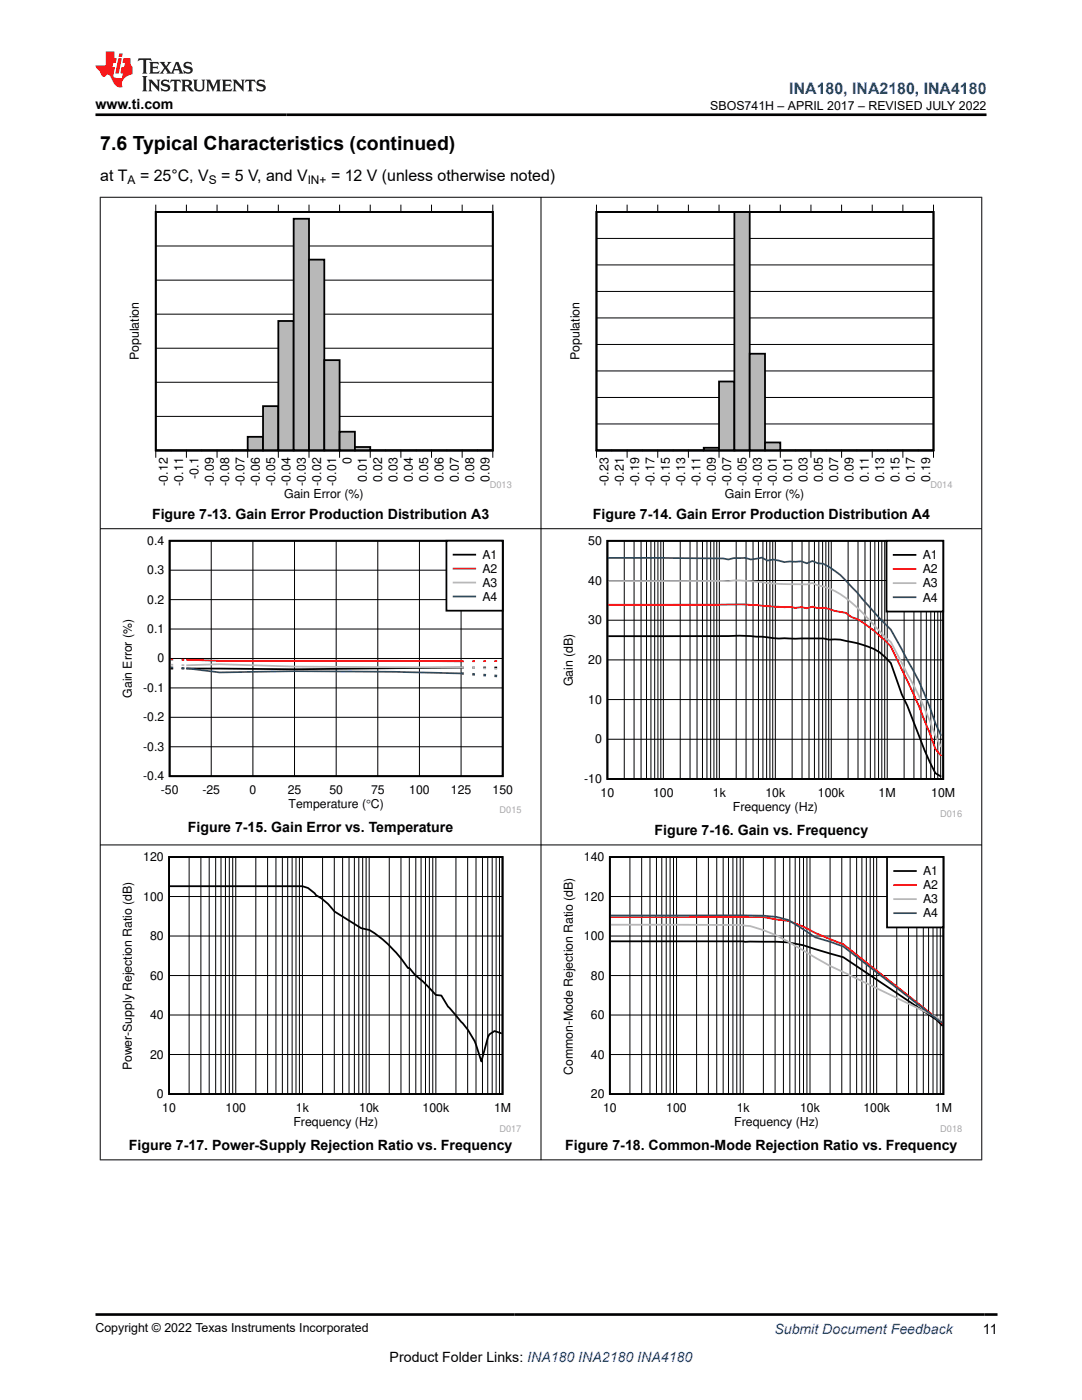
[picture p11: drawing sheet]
<svg xmlns="http://www.w3.org/2000/svg" width="216mm" height="279mm" viewBox="0 0 216 279" stroke-linecap="round" stroke-linejoin="round" font-family="sans-serif">
<path d="M31.1 42.3h67.2v47.6h-67.2zM31.1 89.9h3zM34.1 89.9h3.1zM37.2 89.9h3.1zM40.3 89.9h3zM43.3 89.9h3.1zM46.4 89.9h3z" fill="none" stroke="#000" stroke-width=".36"/>
<g fill="none" stroke="#000" stroke-width=".2">
<path d="M31.1 40.8v1.5h67.2v-1.5M31.1 55.9h67.2M31.1 49.1h67.2M37.2 40.8v1.5M43.3 40.8v1.5M49.4 40.8v1.5M55.5 40.8v1.5M61.7 40.8v1.5M67.8 40.8v1.5M73.9 40.8v1.5M80 40.8v1.5M86.1 40.8v1.5"/>
<path d="M92.2 40.8v1.5M31.1 76.3h67.2M31.1 69.5h67.2M31.1 62.7h67.2M31.1 91.4v-1.5h67.2v1.5M31.1 83.1h67.2M37.2 89.9v1.5M43.3 89.9v1.5M49.4 89.9v1.5M55.5 89.9v1.5M61.7 89.9v1.5M67.8 89.9v1.5"/>
<path d="M73.9 89.9v1.5M80 89.9v1.5M86.1 89.9v1.5M92.2 89.9v1.5"/>
</g>
<path d="M31.1 89.9h18.3" fill="none" stroke="#b8b8b8" stroke-width=".2"/>
<path d="M49.4 87.2h3.1v2.7h-3.1z" fill-rule="evenodd" fill="#b8b8b8"/>
<path d="M49.4 87.2h3.1v2.7h-3.1z" fill="none" stroke="#000" stroke-width=".36"/>
<path d="M52.5 81.1h3.1v8.8h-3.1z" fill-rule="evenodd" fill="#b8b8b8"/>
<path d="M52.5 81.1h3v8.8h-3z" fill="none" stroke="#000" stroke-width=".36"/>
<path d="M55.5 64.1h3.1v25.8h-3.1z" fill-rule="evenodd" fill="#b8b8b8"/>
<path d="M55.5 64.1h3.1v25.8h-3.1z" fill="none" stroke="#000" stroke-width=".36"/>
<path d="M58.6 43.7h3.1v46.2h-3.1z" fill-rule="evenodd" fill="#b8b8b8"/>
<path d="M58.6 43.7h3.1v46.2h-3.1z" fill="none" stroke="#000" stroke-width=".36"/>
<path d="M61.7 51.8h3v38.1h-3z" fill-rule="evenodd" fill="#b8b8b8"/>
<path d="M61.7 51.8h3v38.1h-3z" fill="none" stroke="#000" stroke-width=".36"/>
<path d="M64.7 71.9h3.1v18h-3.1z" fill-rule="evenodd" fill="#b8b8b8"/>
<path d="M64.7 71.9h3.1v18h-3.1z" fill="none" stroke="#000" stroke-width=".36"/>
<path d="M67.8 86.2h3v3.7h-3z" fill-rule="evenodd" fill="#b8b8b8"/>
<path d="M67.8 86.2h3v3.7h-3z" fill="none" stroke="#000" stroke-width=".36"/>
<path d="M70.8 89.2h3.1v.7h-3.1z" fill-rule="evenodd" fill="#b8b8b8"/>
<path d="M31.1 42.3h67.2v47.6h-67.2zM70.8 89.2h3.1v.7h-3.1zM73.9 89.9h3zM76.9 89.9h3.1zM80 89.9h3zM83 89.9h3.1zM86.1 89.9h3.1zM89.2 89.9h3zM92.2 89.9h3.1zM95.3 89.9h3z" fill="none" stroke="#000" stroke-width=".36"/>
<path d="M73.9 89.9h24.4" fill="none" stroke="#b8b8b8" stroke-width=".2"/>
<path d="M113.8 40.8h76.3v59.1h-76.3z" fill-rule="evenodd" fill="#fff"/>
<path d="M119 42.3h67.3v47.6h-67.3zM119 89.9h3.1zM122.1 89.9h3zM125.1 89.9h3.1zM128.2 89.9h3zM131.2 89.9h3.1zM134.3 89.9h3.1zM137.4 89.9h3z" fill="none" stroke="#000" stroke-width=".36"/>
<g fill="none" stroke="#000" stroke-width=".2">
<path d="M119 40.8v1.5h67.3v-1.5M119 58.2h67.3M119 52.9h67.3M119 47.6h67.3M125.1 40.8v1.5M131.2 40.8v1.5M137.4 40.8v1.5M143.5 40.8v1.5M149.6 40.8v1.5M155.7 40.8v1.5M161.8 40.8v1.5M167.9 40.8v1.5"/>
<path d="M174 40.8v1.5M180.2 40.8v1.5M119 79.3h67.3M119 74h67.3M119 68.7h67.3M119 63.5h67.3M119 91.4v-1.5h67.3v1.5M119 84.6h67.3M125.1 89.9v1.5M131.2 89.9v1.5M137.4 89.9v1.5M143.5 89.9v1.5"/>
<path d="M149.6 89.9v1.5M155.7 89.9v1.5M161.8 89.9v1.5M167.9 89.9v1.5M174 89.9v1.5M180.2 89.9v1.5"/>
</g>
<path d="M119 89.9h21.4" fill="none" stroke="#b8b8b8" stroke-width=".2"/>
<path d="M140.4 89.4h3.1v.5h-3.1z" fill-rule="evenodd" fill="#b8b8b8"/>
<path d="M140.4 89.4h3.1v.5h-3.1z" fill="none" stroke="#000" stroke-width=".36"/>
<path d="M143.5 76.1h3v13.8h-3z" fill-rule="evenodd" fill="#b8b8b8"/>
<path d="M143.5 76.1h3v13.8h-3z" fill="none" stroke="#000" stroke-width=".36"/>
<path d="M146.5 42.3h3.1v47.6h-3.1z" fill-rule="evenodd" fill="#b8b8b8"/>
<path d="M146.5 42.3h3.1v47.6h-3.1z" fill="none" stroke="#000" stroke-width=".36"/>
<path d="M149.6 70.6h3.1v19.3h-3.1z" fill-rule="evenodd" fill="#b8b8b8"/>
<path d="M149.6 70.6h3v19.3h-3z" fill="none" stroke="#000" stroke-width=".36"/>
<path d="M152.6 88.3h3.1v1.6h-3.1z" fill-rule="evenodd" fill="#b8b8b8"/>
<path d="M119 42.3h67.3v47.6h-67.3zM152.6 88.3h3.1v1.6h-3.1zM155.7 89.9h3.1zM158.8 89.9h3zM161.8 89.9h3.1zM164.9 89.9h3zM167.9 89.9h3.1zM171 89.9h3zM174 89.9h3.1zM177.1 89.9h3.1zM180.2 89.9h3zM183.2 89.9h3.1z" fill="none" stroke="#000" stroke-width=".36"/>
<path d="M155.7 89.9h30.6" fill="none" stroke="#b8b8b8" stroke-width=".2"/>
<path d="M24 106.9h80v55.5h-80z" fill-rule="evenodd" fill="#fff"/>
<path d="M33.8 107.9h66.5v47h-66.5zM34 133.4h.6M36.2 133.4h.6M92.6 133.2h-.6a1610.8 1610.8 0 0 1-54.8 .2M94.2 133.2h.6M96.4 133.2h.6M98.6 133.2h.6" fill="none" stroke="#000" stroke-width=".35"/>
<g fill="none" stroke="#000" stroke-width=".2">
<path d="M33.8 119.7h66.5M33.8 113.8h66.5M42.1 107.9v47M50.5 107.9v47M58.8 107.9v47M67.1 107.9v47M75.4 107.9v47M83.7 107.9v47M92 107.9v47M33.8 137.3h66.5M33.8 131.4h66.5M33.8 125.5h66.5"/>
<path d="M33.8 149h66.5M33.8 143.2h66.5"/>
</g>
<path d="M34 131.6h.6M36.2 131.7h.6M37.2 131.7l6.6 .2 48.8 .1M94.2 132h.6M97 131.9l-.6 .1M98.6 131.9h.6" fill="none" stroke="#f00" stroke-width=".35"/>
<path d="M34 132.7h.6M36.2 132.7l.6 .1M37.2 132.8l6.6-.2 15 .4 33.8 .2M94.2 133.3h.6M96.4 133.4h.6M98.6 133.5h.6" fill="none" stroke="#b8b8b8" stroke-width=".35"/>
<path d="M34 133.2h.6M36.2 133.3h.6M37.2 133.4l6.6 .8 15-.3 19.9 .2 13.3 .3" fill="none" stroke="#295c75" stroke-width=".35"/>
<path d="M92 134.4h.6M94.2 134.6h.6M96.4 134.7l.6 .1M98.6 134.9h.6" fill="none" stroke="#295c75" stroke-width=".51"/>
<path d="M89.1 107.9h11.2v14h-11.2z" fill-rule="evenodd" fill="#fff"/>
<path d="M89.1 107.9h11.2v14h-11.2zM90.5 110.7h4.3" fill="none" stroke="#000" stroke-width=".35"/>
<path d="M90.5 113.5h4.3" fill="none" stroke="#f00" stroke-width=".35"/>
<path d="M90.5 116.3h4.3" fill="none" stroke="#b8b8b8" stroke-width=".35"/>
<path d="M90.5 119h4.3" fill="none" stroke="#295c75" stroke-width=".35"/>
<path d="M111.9 106.9h80.1v56.1h-80.1z" fill-rule="evenodd" fill="#fff"/>
<path d="M121.2 107.9h67v47.6h-67zM121.4 127l22.9-.1a63.2 63.2 0 0 1 11.1 .5h8.9l1.2 .3a10.6 10.6 0 0 1 4.4 .4l1.1 .3a11 11 0 0 1 6.7 3.9l2.2 6.3 1.2 2.3 1.1 3a78.5 78.5 0 0 0 4.4 10.4l1.2 .7" fill="none" stroke="#000" stroke-width=".36"/>
<g fill="none" stroke="#000" stroke-width=".2">
<path d="M121.2 115.9h67M124.6 107.9v47.6M126.5 107.9v47.6M127.9 107.9v47.6M129 107.9v47.6M129.9 107.9v47.6M130.6 107.9v47.6M131.3 107.9v47.6M131.9 107.9v47.6M132.4 107.9v47.6M135.7 107.9v47.6M137.7 107.9v47.6"/>
<path d="M139.1 107.9v47.6M140.2 107.9v47.6M141.1 107.9v47.6M141.8 107.9v47.6M142.5 107.9v47.6M143 107.9v47.6M143.5 107.9v47.6M146.9 107.9v47.6M148.9 107.9v47.6M150.3 107.9v47.6M151.3 107.9v47.6M152.2 107.9v47.6"/>
<path d="M153 107.9v47.6M153.6 107.9v47.6M154.2 107.9v47.6M154.7 107.9v47.6M158.1 107.9v47.6M160 107.9v47.6M161.4 107.9v47.6M162.5 107.9v47.6M163.4 107.9v47.6M164.1 107.9v47.6M164.8 107.9v47.6M165.4 107.9v47.6"/>
<path d="M165.9 107.9v47.6M169.2 107.9v47.6M171.2 107.9v47.6M172.6 107.9v47.6M173.7 107.9v47.6M174.6 107.9v47.6M175.3 107.9v47.6M176 107.9v47.6M176.5 107.9v47.6M177 107.9v47.6M180.4 107.9v47.6M182.4 107.9v47.6"/>
<path d="M183.8 107.9v47.6M184.8 107.9v47.6M185.7 107.9v47.6M186.5 107.9v47.6M187.1 107.9v47.6M187.7 107.9v47.6M121.2 139.6h67M121.2 131.7h67M121.2 123.8h67M121.2 147.5h67"/>
</g>
<path d="M121.4 120.7h22.9a99.6 99.6 0 0 1 12.2 .5l1.1-.1 1.1 .2 1.2-.1 1.1 .2 1.1-.3 1.1 .3 1.1-.1 2.3 .6 2.2 .4 1.1 .8a15.2 15.2 0 0 1 5.6 3.7l2.2 2.2 5.6 11.8 3.3 8.7 1.2 1.4" fill="none" stroke="#f00" stroke-width=".36"/>
<path d="M121.4 116h23.9a30.1 30.1 0 0 1 7.8 .4l7.9 .2 1.1-.2 1.1 .4a14.2 14.2 0 0 1 7.8 4.5l5.6 5.9 1.1 .9 3.4 6.4a70.6 70.6 0 0 1 5.5 12.4l1.2 2.2" fill="none" stroke="#b8b8b8" stroke-width=".36"/>
<path d="M121.4 111.4l22.9 .1 1 .2a9 9 0 0 1 4.5 0l2.2-.4 1.1 .6 1.2-.2 2.2 .5 3.4-.2 1.1 .4 1.1-.4 1.1 .4 1.1 .1a17.6 17.6 0 0 1 5.6 4.6l5.6 6.3 2.2 2.2 3.4 6.2a53.7 53.7 0 0 1 5.5 12.6l1.2 2.4" fill="none" stroke="#295c75" stroke-width=".36"/>
<path d="M176.9 107.9h11.3v14.1h-11.3z" fill-rule="evenodd" fill="#fff"/>
<path d="M176.9 107.9h11.3v14.1h-11.3zM178.3 110.7h4.4" fill="none" stroke="#000" stroke-width=".36"/>
<path d="M178.3 113.6h4.4" fill="none" stroke="#f00" stroke-width=".36"/>
<path d="M178.3 116.4h4.4" fill="none" stroke="#b8b8b8" stroke-width=".36"/>
<path d="M178.3 119.2h4.4" fill="none" stroke="#295c75" stroke-width=".36"/>
<path d="M24 170h80v55.9h-80z" fill-rule="evenodd" fill="#fff"/>
<path d="M33.7 171h66.6v47.3h-66.6zM33.9 176.9h24.8a4.1 4.1 0 0 1 4.3 1.7 10.6 10.6 0 0 1 3.8 3.3l5.3 3.3 1.3 .3a20.1 20.1 0 0 1 6.7 5.8l1.3 1.9h.3l1 1.3 1.6 1.3 2.7 2.8 1.1 .1a26.4 26.4 0 0 0 4.2 5.5 16 16 0 0 1 3.8 7.6l1.3-4.8 .3-.6 1-.6 1.4 .4" fill="none" stroke="#000" stroke-width=".36"/>
<g fill="none" stroke="#000" stroke-width=".2">
<path d="M33.7 178.9h66.6M37.7 171v47.3M40.1 171v47.3M41.7 171v47.3M43 171v47.3M44.1 171v47.3M45 171v47.3M45.8 171v47.3M46.4 171v47.3M47 171v47.3M51 171v47.3M53.4 171v47.3"/>
<path d="M55.1 171v47.3M56.3 171v47.3M57.4 171v47.3M58.3 171v47.3M59.1 171v47.3M59.7 171v47.3M60.3 171v47.3M64.4 171v47.3M66.7 171v47.3M68.4 171v47.3M69.6 171v47.3M70.7 171v47.3"/>
<path d="M71.6 171v47.3M72.4 171v47.3M73.1 171v47.3M73.7 171v47.3M77.7 171v47.3M80 171v47.3M81.7 171v47.3M83 171v47.3M84 171v47.3M84.9 171v47.3M85.7 171v47.3M86.4 171v47.3"/>
<path d="M87 171v47.3M91 171v47.3M93.3 171v47.3M95 171v47.3M96.3 171v47.3M97.3 171v47.3M98.2 171v47.3M99 171v47.3M99.7 171v47.3M33.7 194.7h66.6M33.7 186.8h66.6M33.7 210.5h66.6"/>
<path d="M33.7 202.6h66.6"/>
</g>
<path d="M111.9 170h80.1v55.9h-80.1z" fill-rule="evenodd" fill="#fff"/>
<path d="M121.7 171h66.5v47.3h-66.5zM121.9 187.9h27.8a42.7 42.7 0 0 1 10.6 .7l8 2.4 18.6 12.5 1.2 1.2" fill="none" stroke="#000" stroke-width=".36"/>
<g fill="none" stroke="#000" stroke-width=".2">
<path d="M121.7 178.9h66.6M125.7 171v47.4M128 171v47.4M129.7 171v47.4M131 171v47.4M132.1 171v47.4M132.9 171v47.4M133.7 171v47.4M134.4 171v47.4M135 171v47.4M139 171v47.4M141.4 171v47.4"/>
<path d="M143 171v47.4M144.3 171v47.4M145.4 171v47.4M146.2 171v47.4M147 171v47.4M147.7 171v47.4M148.3 171v47.4M152.3 171v47.4M154.7 171v47.4M156.3 171v47.4M157.6 171v47.4M158.7 171v47.4"/>
<path d="M159.6 171v47.4M160.3 171v47.4M161 171v47.4M161.6 171v47.4M165.6 171v47.4M168 171v47.4M169.6 171v47.4M170.9 171v47.4M172 171v47.4M172.9 171v47.4M173.6 171v47.4M174.3 171v47.4"/>
<path d="M174.9 171v47.4M178.9 171v47.4M181.3 171v47.4M182.9 171v47.4M184.2 171v47.4M185.3 171v47.4M186.2 171v47.4M187 171v47.4M187.6 171v47.4M121.7 194.7h66.6M121.7 186.8h66.6M121.7 210.5h66.6"/>
<path d="M121.7 202.6h66.6"/>
</g>
<path d="M121.9 183l26.7-.1 3.7 .1 5 .8 3 1.1 2.4 1.3 5.6 2.3 18.6 14.7 1.2 1.1" fill="none" stroke="#f00" stroke-width=".36"/>
<path d="M121.9 184.6h26.4l1.4 .2a34 34 0 0 1 10.6 4.9l5.3 3.1 21.3 10.2 1.2 1.1" fill="none" stroke="#b8b8b8" stroke-width=".36"/>
<path d="M121.9 182.7h26.7a28.2 28.2 0 0 1 8.7 .9l5.4 3.5 5.6 1.8 19.8 15.2" fill="none" stroke="#295c75" stroke-width=".36"/>
<path d="M177 171h11.2v14.1h-11.2z" fill-rule="evenodd" fill="#fff"/>
<path d="M177 171h11.2v14.1h-11.2zM178.4 173.8h4.3" fill="none" stroke="#000" stroke-width=".36"/>
<path d="M178.4 176.6h4.3" fill="none" stroke="#f00" stroke-width=".36"/>
<path d="M178.4 179.4h4.3" fill="none" stroke="#b8b8b8" stroke-width=".36"/>
<path d="M178.4 182.2h4.3" fill="none" stroke="#295c75" stroke-width=".36"/>
<path d="M19.9 39.4h176.1M20 39.3v192.2M107.9 39.3v192.2M195.9 39.3v192.2M19.9 105.5h176.1M19.9 168.6h176.1M19.9 231.5h176.1" fill="none" stroke="#000" stroke-width=".2"/>
<path d="M27.7 11.6l-.2 .6 .5-.2h.6v.1v2.2l-.2 .4h1l-.2-.4v-2.2v-.1h.5l.5 .2-.1-.6zM29.8 12.4l.2 .3v1.6l-.2 .4h1.9l.1-.6a1.08 1.08 0 0 1-1.3 .2v-.7h.6l.4 .2v-.7l-.4 .2h-.6v-.5l.2-.2a1 1 0 0 1 1 .3l-.1-.5zM31.8 12.4l1 1.1-1 1.2h.9l-.2-.2 .4-.8 .5 .8-.2 .2h1.6l-.2-.2 .1-.5h1l.1 .5-.1 .2h.9l-.2-.4-.8-1.9h-.5l-1 2.1-.8-1.1 .9-1h-.8l.2 .2-.5 .6-.3-.6 .1-.2zM35.2 12.8l.4 1h-.8zM36.8 12.5a.65 .65 0 0 0-.2 .7 .65 .65 0 0 0 .6 .5l.7 .1 .1 .3a.79 .79 0 0 1-.7 .4 .79 .79 0 0 1-.7-.5l.1 .7 .2-.1a.93 .93 0 0 0 1.1 0 .93 .93 0 0 0 .4-.9 1.46 1.46 0 0 0-1.2-.6l-.1-.3a1.09 1.09 0 0 1 1.2 .2l-.2-.6-.1 .1-.6-.2zM28.4 15.2l.2 .4v2.2l-.2 .4h1l-.2-.4v-2.2l.2-.4zM29.6 15.9l.2 .4v1.5l-.2 .4h.8l-.3-.4v-1.3l1.7 1.8v-2l.2-.4h-.8l.2 .2 .1 1.1-1.2-1.3zM32.3 16a.65 .65 0 0 0-.2 .8 .65 .65 0 0 0 .7 .4l.6 .2 .1 .2a.79 .79 0 0 1-.7 .4 .79 .79 0 0 1-.7-.5l.1 .7 .2-.1a.93 .93 0 0 0 1.1 .1 .93 .93 0 0 0 .4-1 1.46 1.46 0 0 0-1.2-.5l-.1-.4a1.09 1.09 0 0 1 1.2 .2l-.2-.6-.1 .1-.6-.1zM34.1 15.9l-.1 .6a.63 .63 0 0 1 .7-.3l.1 1.6-.3 .4h1l-.2-.4v-1.6a.66 .66 0 0 1 .8 .3l-.1-.6zM36.2 15.9l.2 .4v1.5l-.2 .4h.9l-.2-.2v-.7h.5l.1 .2a.79 .79 0 0 0 1.2 .6l-1-.9a.61 .61 0 0 0 .6-.6 .61 .61 0 0 0-.5-.7zM36.9 16.2h.2a.47 .47 0 0 1 .5 .1 .47 .47 0 0 1 .1 .5l-.2 .1-.6 .1zM38.5 15.9l.2 .2a2.27 2.27 0 0 0 .4 2 1.04 1.04 0 0 0 1.7-.7v-1.3l.2-.2h-.8l.2 .4v1.1a.6 .6 0 0 1-.6 .6 .6 .6 0 0 1-.6-.6v-1.1l.3-.4zM41.1 15.9l.2 .4v1.5l-.2 .4h.7l-.2-.4v-1.4l.9 1.9 .8-1.9v1.4l-.2 .4h1l-.3-.4v-1.5l.3-.4h-.8l-.7 1.5-.7-1.5zM44.3 15.9l.2 .4v1.5l-.2 .4h1.9l.1-.6a1.09 1.09 0 0 1-1.3 .2v-.7h.6l.4 .2v-.6l-.4 .2h-.6v-.6l.2-.1a1.01 1.01 0 0 1 1 .3l-.1-.6zM46.4 15.9l.3 .4v1.5l-.3 .4h.8l-.2-.4v-1.3l1.6 1.8v-2l.2-.4h-.7l.2 .2v1.1l-1.2-1.3zM49 15.9l-.1 .6a.63 .63 0 0 1 .8-.3v1.6l-.3 .4h1l-.2-.4v-1.6a.66 .66 0 0 1 .8 .3l-.1-.6zM51.4 16a.65 .65 0 0 0-.2 .8 .65 .65 0 0 0 .6 .4l.6 .2 .2 .2a.79 .79 0 0 1-.8 .4 .79 .79 0 0 1-.6-.5l.1 .7 .2-.1a.93 .93 0 0 0 1 .1 .93 .93 0 0 0 .5-1 1.46 1.46 0 0 0-1.3-.5l-.1-.4a1.09 1.09 0 0 1 1.3 .2l-.2-.6-.2 .1-.5-.1z" fill="#231f20"/>
<path d="M21.1 10.3v2.7h-2.1l.1 .4 .9 1a.95 .95 0 0 0 .9 .9 .59 .59 0 0 1 .6-.4 .59 .59 0 0 1 .5 .3l.4 .8a1.59 1.59 0 0 0 2.1 1.4 1.61 1.61 0 0 1 1-2.3l1-.3-.1-1.5a1.59 1.59 0 0 1-.4-1.7h-1.4l-.2 .9h.5l-.1 .9h-.5l-.2 .9v.3l.4 .1-.2 .9h-.6a.73 .73 0 0 1-1.1-.7l.3-1.5h-.5l.2-.9h.5l.2-.9h-.5v-1.3zM23.6 11.6l-.6 3.1h.7l.6-3.1zM23.8 10.7l-.1 .6h.7l.1-.6z" fill="#ed1c24"/>
<path d="M19 22.9h177.8M19.1 262.3h179.9" fill="none" stroke="#000" stroke-width=".53"/>
<text font-size="3.9" x="20" y="29.9">7.6 Typical Characteristics (continued)</text>
<text font-size="3.2" fill="#00f" x="157.5" y="18.7">INA180, INA2180, INA4180</text>
<g font-size="3.2">
<text x="20" y="36.1">at T</text>
<text x="27.9" y="36.1">= 25°C, V</text>
<text x="44.1" y="36.1">= 5 V, and V</text>
<text x="66" y="36.1">= 12 V (unless otherwise noted)</text>
</g>
<g font-size="2.8">
<text x="19" y="21.8">www.ti.com</text>
<text x="30.3" y="103.5">Figure 7-13. Gain Error Production Distribution A3</text>
<text x="118.3" y="103.5">Figure 7-14. Gain Error Production Distribution A4</text>
<text x="37.5" y="166">Figure 7-15. Gain Error vs. Temperature</text>
<text x="130.6" y="166.6">Figure 7-16. Gain vs. Frequency</text>
<text x="25.7" y="229.5">Figure 7-17. Power-Supply Rejection Ratio vs. Frequency</text>
<text x="112.8" y="229.5">Figure 7-18. Common-Mode Rejection Ratio vs. Frequency</text>
<text x="196.1" y="266.1">11</text>
<text x="77.8" y="271.7">Product Folder Links: INA180 INA2180 INA4180</text>
</g>
<text font-size="2.8" fill="#00f" x="154.5" y="266.2">Submit Document Feedback</text>
<g font-size="2.5">
<text x="141.7" y="21.9">SBOS741H – APRIL 2017 – REVISED JULY 2022</text>
<text x="27.7" y="71.9" transform="rotate(-90 27.7 71.9)">Population</text>
<text x="115.6" y="71.9" transform="rotate(-90 115.6 71.9)">Population</text>
<text x="39.6" y="95.5" transform="rotate(-90 39.6 95.5)">-0.1</text>
<text x="70.2" y="92.7" transform="rotate(-90 70.2 92.7)">0</text>
<text x="33.5" y="96.9" transform="rotate(-90 33.5 96.9)">-0.12</text>
<text x="36.5" y="96.9" transform="rotate(-90 36.5 96.9)">-0.11</text>
<text x="42.7" y="96.9" transform="rotate(-90 42.7 96.9)">-0.09</text>
<text x="45.7" y="96.9" transform="rotate(-90 45.7 96.9)">-0.08</text>
<text x="48.8" y="96.9" transform="rotate(-90 48.8 96.9)">-0.07</text>
<text x="51.8" y="96.9" transform="rotate(-90 51.8 96.9)">-0.06</text>
<text x="54.9" y="96.9" transform="rotate(-90 54.9 96.9)">-0.05</text>
<text x="56.7" y="99.4">Gain Error (%)</text>
<text x="57.9" y="96.9" transform="rotate(-90 57.9 96.9)">-0.04</text>
<text x="61" y="96.9" transform="rotate(-90 61 96.9)">-0.03</text>
<text x="64.1" y="96.9" transform="rotate(-90 64.1 96.9)">-0.02</text>
<text x="67.1" y="96.9" transform="rotate(-90 67.1 96.9)">-0.01</text>
<text x="73.2" y="96.1" transform="rotate(-90 73.2 96.1)">0.01</text>
<text x="76.3" y="96.1" transform="rotate(-90 76.3 96.1)">0.02</text>
<text x="79.3" y="96.1" transform="rotate(-90 79.3 96.1)">0.03</text>
<text x="82.4" y="96.1" transform="rotate(-90 82.4 96.1)">0.04</text>
<text x="85.4" y="96.1" transform="rotate(-90 85.4 96.1)">0.05</text>
<text x="88.5" y="96.1" transform="rotate(-90 88.5 96.1)">0.06</text>
<text x="91.6" y="96.1" transform="rotate(-90 91.6 96.1)">0.07</text>
<text x="94.6" y="96.1" transform="rotate(-90 94.6 96.1)">0.08</text>
<text x="97.7" y="96.1" transform="rotate(-90 97.7 96.1)">0.09</text>
<text x="121.4" y="96.9" transform="rotate(-90 121.4 96.9)">-0.23</text>
<text x="124.5" y="96.9" transform="rotate(-90 124.5 96.9)">-0.21</text>
<text x="127.5" y="96.9" transform="rotate(-90 127.5 96.9)">-0.19</text>
<text x="130.6" y="96.9" transform="rotate(-90 130.6 96.9)">-0.17</text>
<text x="133.6" y="96.9" transform="rotate(-90 133.6 96.9)">-0.15</text>
<text x="136.7" y="96.9" transform="rotate(-90 136.7 96.9)">-0.13</text>
<text x="139.8" y="96.9" transform="rotate(-90 139.8 96.9)">-0.11</text>
<text x="142.8" y="96.9" transform="rotate(-90 142.8 96.9)">-0.09</text>
<text x="144.6" y="99.4">Gain Error (%)</text>
<text x="145.9" y="96.9" transform="rotate(-90 145.9 96.9)">-0.07</text>
<text x="148.9" y="96.9" transform="rotate(-90 148.9 96.9)">-0.05</text>
<text x="152" y="96.9" transform="rotate(-90 152 96.9)">-0.03</text>
<text x="155" y="96.9" transform="rotate(-90 155 96.9)">-0.01</text>
<text x="158.1" y="96.1" transform="rotate(-90 158.1 96.1)">0.01</text>
<text x="161.1" y="96.1" transform="rotate(-90 161.1 96.1)">0.03</text>
<text x="164.2" y="96.1" transform="rotate(-90 164.2 96.1)">0.05</text>
<text x="167.3" y="96.1" transform="rotate(-90 167.3 96.1)">0.07</text>
<text x="170.3" y="96.1" transform="rotate(-90 170.3 96.1)">0.09</text>
<text x="173.4" y="96.1" transform="rotate(-90 173.4 96.1)">0.11</text>
<text x="176.4" y="96.1" transform="rotate(-90 176.4 96.1)">0.13</text>
<text x="179.5" y="96.1" transform="rotate(-90 179.5 96.1)">0.15</text>
<text x="182.6" y="96.1" transform="rotate(-90 182.6 96.1)">0.17</text>
<text x="185.6" y="96.1" transform="rotate(-90 185.6 96.1)">0.19</text>
<text x="117.4" y="108.7">50</text>
<text x="184.1" y="111.6">A1</text>
<text x="117.4" y="116.7">40</text>
<text x="184.1" y="114.4">A2</text>
<text x="184.1" y="117.2">A3</text>
<text x="117.4" y="124.6">30</text>
<text x="184.1" y="120.1">A4</text>
<text x="114.3" y="137" transform="rotate(-90 114.3 137)">Gain (dB)</text>
<text x="117.4" y="132.5">20</text>
<text x="117.4" y="140.4">10</text>
<text x="118.7" y="148.3">0</text>
<text x="116.6" y="156.3">-10</text>
<text x="119.8" y="159.1">10</text>
<text x="130.3" y="159.1">100</text>
<text x="142.2" y="159.1">1k</text>
<text x="146.2" y="161.9">Frequency (Hz)</text>
<text x="152.7" y="159.1">10k</text>
<text x="163.2" y="159.1">100k</text>
<text x="175.3" y="159.1">1M</text>
<text x="185.8" y="159.1">10M</text>
<text x="28.6" y="171.8">120</text>
<text x="116.5" y="171.8">140</text>
<text x="28.6" y="179.7">100</text>
<text x="116.5" y="179.7">120</text>
<text x="184.2" y="174.7">A1</text>
<text x="184.2" y="177.5">A2</text>
<text x="184.2" y="180.3">A3</text>
<text x="184.2" y="183.1">A4</text>
<text x="29.9" y="187.6">80</text>
<text x="116.5" y="187.6">100</text>
<text x="29.9" y="195.5">60</text>
<text x="117.9" y="195.5">80</text>
<text x="29.9" y="203.4">40</text>
<text x="117.9" y="203.4">60</text>
<text x="26.3" y="213.6" transform="rotate(-90 26.3 213.6)">Power-Supply Rejection Ratio (dB)</text>
<text x="29.9" y="211.3">20</text>
<text x="114.3" y="214.4" transform="rotate(-90 114.3 214.4)">Common-Mode Rejection Ratio (dB)</text>
<text x="117.9" y="211.3">40</text>
<text x="31.3" y="219.1">0</text>
<text x="32.4" y="221.9">10</text>
<text x="45" y="221.9">100</text>
<text x="59.1" y="221.9">1k</text>
<text x="71.7" y="221.9">10k</text>
<text x="84.3" y="221.9">100k</text>
<text x="98.6" y="221.9">1M</text>
<text x="117.9" y="219.2">20</text>
<text x="120.3" y="222">10</text>
<text x="133" y="222">100</text>
<text x="147" y="222">1k</text>
<text x="159.7" y="222">10k</text>
<text x="172.3" y="222">100k</text>
<text x="186.5" y="222">1M</text>
<text x="58.6" y="224.7">Frequency (Hz)</text>
<text x="146.5" y="224.8">Frequency (Hz)</text>
<text x="19" y="265.9">Copyright © 2022 Texas Instruments Incorporated</text>
</g>
<g font-size="2.4">
<text x="25.5" y="36.7">A</text>
<text x="41.7" y="36.7">S</text>
<text x="61.4" y="36.7">IN+</text>
<text x="29.4" y="108.7">0.4</text>
<text x="96.3" y="111.6">A1</text>
<text x="29.4" y="114.6">0.3</text>
<text x="96.3" y="114.3">A2</text>
<text x="96.3" y="117.1">A3</text>
<text x="96.3" y="119.9">A4</text>
<text x="29.4" y="120.5">0.2</text>
<text x="29.4" y="126.3">0.1</text>
<text x="31.4" y="132.2">0</text>
<text x="26.3" y="139.3" transform="rotate(-90 26.3 139.3)">Gain Error (%)</text>
<text x="28.6" y="144">-0.2</text>
<text x="28.6" y="138.1">-0.1</text>
<text x="28.6" y="149.8">-0.3</text>
<text x="28.6" y="155.7">-0.4</text>
<text x="32.1" y="158.5">-50</text>
<text x="40.4" y="158.5">-25</text>
<text x="49.8" y="158.5">0</text>
<text x="57.4" y="158.5">25</text>
<text x="57.6" y="161.3">Temperature (qC)</text>
<text x="65.7" y="158.5">50</text>
<text x="74" y="158.5">75</text>
<text x="81.7" y="158.5">100</text>
<text x="90" y="158.5">125</text>
<text x="98.3" y="158.5">150</text>
</g>
<g font-size="1.9" fill="#a8a8a8">
<text x="97.7" y="97.4">D013</text>
<text x="185.7" y="97.4">D014</text>
<text x="187.6" y="163">D016</text>
</g>
<g font-size="1.8" fill="#a8a8a8">
<text x="99.7" y="162.3">D015</text>
<text x="99.7" y="225.8">D017</text>
<text x="187.6" y="225.8">D018</text>
</g>
</svg>
